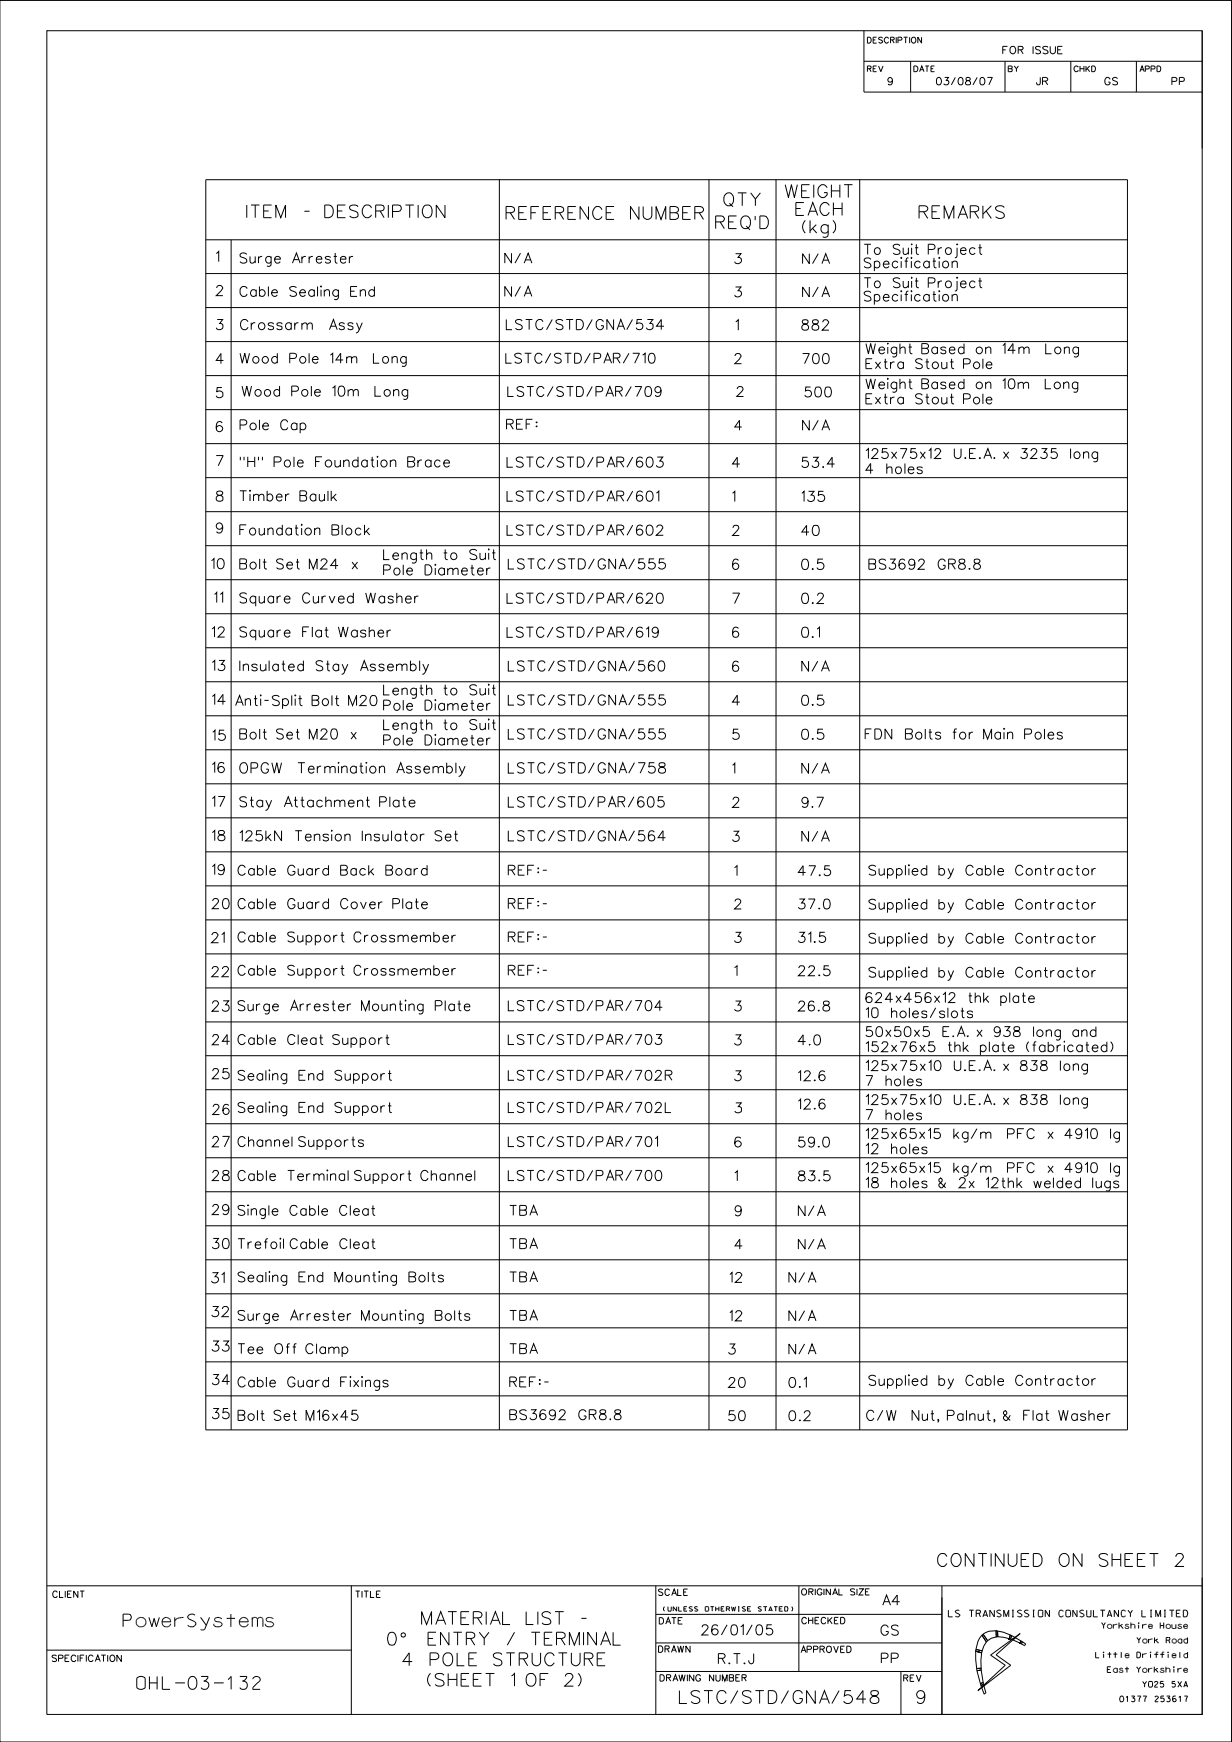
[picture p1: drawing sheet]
<svg xmlns="http://www.w3.org/2000/svg" width="210mm" height="297mm" viewBox="0 0 210 297" stroke-linecap="round" stroke-linejoin="round" font-family="sans-serif">
<g fill="none" stroke="#000" stroke-width=".17">
<path d="M0 .1h209.9v296.9h-209.9zM8 5.2h196.9v287.1h-196.9zM147.3 10.4h57.6M147.3 5.2v10.5h57.6M155.2 10.4v5.3M171.3 10.4v5.3M177.3 13.2l-.1 1.2h-.4l-.1-.4M177.7 13.8l.8-.1 .1-.2-.4-.3h-.5v1.3M178.2 13.8l.4 .7M182.5 10.4v5.3M193.7 10.4v5.3M199.8 13.9h.5a.34 .34 0 0 0 .3-.4 .34 .34 0 0 0-.3-.3h-.5v1.3"/>
<path d="M201 13.9h.6a.34 .34 0 0 0 .3-.4 .34 .34 0 0 0-.3-.3h-.6v1.3M204.9 5.2v20.1M35.1 30.6h157.1v213.2h-157.1zM85.1 30.6v213.2M120.8 30.6v213.2M132.3 30.6v213.2M146.5 30.6v213.2M35.1 40.9h157.1M35.1 46.6h157.1M35.1 52.4h157.1M35.1 58.2h157.1M39.4 40.9v202.9"/>
<path d="M54.7 48.8v.1zM151.2 58.6h.2zM155.3 41.6h.2zM155.4 47.3v.1zM163.1 41.6h.1zM163.1 47.4h.1zM35.1 64h157.1M35.1 69.8h157.1M35.1 75.6h157.1M64.2 77.9h.2zM151.3 64.5v.2zM35.1 81.4h157.1"/>
<path d="M35.1 87.2h157.1M35.1 93h157.1M35.1 98.8h157.1M42.6 83.6v.2zM51.4 89.4v.2zM83.3 93.6v.2zM125.8 95.6a.49 .49 0 0 0-.7-.2 1.1 1.1 0 0 0 .2 1.7 .54 .54 0 0 0 .6-.5 .54 .54 0 0 0-.4-.6 .54 .54 0 0 0-.6 .5M35.1 104.6h157.1M35.1 110.4h157.1M35.1 116.2h157.1M44.3 118.6h.2zM50.2 118.6h.2z"/>
<path d="M83.3 116.7v.1zM125.8 107.2a.49 .49 0 0 0-.7-.2 1.37 1.37 0 0 0 0 1.6 .53 .53 0 0 0 .8-.2 .53 .53 0 0 0-.4-.8 .53 .53 0 0 0-.6 .5M125.8 113a.49 .49 0 0 0-.7-.2 1.37 1.37 0 0 0 0 1.6 .53 .53 0 0 0 .8-.2 .53 .53 0 0 0-.4-.8 .53 .53 0 0 0-.6 .5M35.1 122h157.1M35.1 127.8h157.1M35.1 133.6h157.1M35.1 139.4h157.1M57.6 130h.2zM62.3 130h.2zM83.3 122.6v.2zM171.1 124.2v.1zM35.1 145.2h157.1"/>
<path d="M35.1 151h157.1M35.1 156.8h157.1M56.5 141.6v.1zM154.8 153.3h.2zM154.8 159.1h.2zM154.9 147.4v.2zM35.1 162.6h157.1M35.1 168.4h157.1M35.1 174.2h157.1M35.1 180h157.1M69 170.6h.2zM154.9 164.8v.2z"/>
<path d="M35.1 185.8h157.1M35.1 191.6h157.1M35.1 197.4h157.1M45.9 182.4v.2zM45.9 187.9v.1zM55.8 199.5v.1zM35.1 203.2h157.1M35.1 209h157.1M35.1 214.8h157.1M42.2 205.5h.2zM45.9 216.8v.1zM47.8 211.1v.2z"/>
<path d="M64.5 216.9h.2zM35.1 220.6h157.1M35.1 226.4h157.1M35.1 232.2h157.1M35.1 238h157.1M59.6 234.8h.2zM61.6 234.8h.2zM69 223.4h.2zM154.8 234.5h.2zM8 270.4h196.9M59.9 270.3v22M111.8 275.2h48.8"/>
<path d="M111.8 270.4v21.9M136.2 270.4v14.6M160.6 270.4v21.9M167.4 278.8l-.7 1.1-.3 1.3M167.4 278.8l.7 1.1M167.4 278.8h.1M167.6 278.6l-.2 .2M167.6 278.6h.1M167.6 278.6l.7 1.1M168.1 279.9l-.4 .7-.3 .9M168.1 279.9h.1M168.3 279.7h.1"/>
<path d="M168.3 279.7l-.2 .2M169.8 278a2.94 2.94 0 0 0-2.2 .6M169.8 278v1.1M169.8 278h.1M169.8 278l.2 .1M169.8 279.1l-.8 .2-.7 .4M169.8 279.1h.1M170 278.1l1.1 .2 1.1 .5M170 278.1h.1M170 278.1l.1 1M170.1 279.1l2 .3M170.1 279.1h-.3"/>
<path d="M172.1 279.4l.2 .1M172.2 278.8h.1M172.2 278.8l-.1 .6M172.2 278.8h.2M172.3 279.5h.1M172.4 278.8l-.1 .7M172.4 278.8h.1M172.4 278.8l.6 .4-.5 .4-.2-.1M174 279.8l-.9-.6-.4 .4 1.2 .6M174 279.8h.1M174 279.8l-.1 .4M174 279.8l.3 .1"/>
<path d="M174.3 279.9h.1M174.3 279.9l-.2 .4M174.3 279.9l.5 .4M204.9 269v23.3h-92.7M8 281.3h51.9M111.8 280.1h48.8M111.8 285h48.8M153.6 285v7.3M166.3 281.5l.2 3M166.3 281.5l1 .3M166.3 281.5h.1M166.4 281.2l-.1 .3"/>
<path d="M166.4 281.2h.1M166.4 281.2l1 .3M166.5 284.5h.1M166.5 284.5v.4M166.5 284.9h.1M166.5 284.9l.6 2.2M167.1 287.1h.1M167.1 287.1l.1 .2M167.2 287.3h.1M167.2 284.4h.1M167.2 284.4l-.7 .1M167.2 284.4v.3"/>
<path d="M167.2 284.7h.1M167.2 284.7l-.7 .2M167.2 284.7l.4 2.1M167.3 281.8l-.1 1.3v1.3M167.3 281.8h.1M167.4 281.5h.1M167.4 281.5l-.1 .3M167.6 286.8h.1M167.6 286.8l-.5 .3M167.6 286.8l.1 .3M167.7 287.1l-.5 .2M167.7 287.1v.2l-.4 .3-.1-.3"/>
<path d="M167.8 288.8h.1M168 288.6l-.3-1.2-.4 .3 .5 1.1M168 288.6l-.2 .2M168 288.6h.1M168.9 282.2l5-3.7-4.1 3.6 2.5 1.8-5.6 4.3 4.6-4.3zM173.9 280.2h.1M173.9 280.2l.2 .1M174.1 280.3h.1M174.1 280.3l.6 .3M174.7 280.6h.1M174.8 280.3h.1M174.8 280.3l-.1 .3"/>
</g>
<g fill="#000">
<path d="M171.9 279.2h.3v.3h-.3z" fill-rule="evenodd"/>
<path d="M173.7 280h.3v.3h-.3z" fill-rule="evenodd"/>
</g>
<g font-size="2.2">
<text x="123.4" y="35.1">QTY</text>
<text x="133.9" y="33.7">WEIGHT</text>
<text x="42.1" y="37.1">ITEM - DESCRIPTION</text>
<text x="86.3" y="37.4">REFERENCE NUMBER</text>
<text x="122" y="39">REQ’D</text>
<text x="135.7" y="36.7">EACH</text>
<text x="136.7" y="39.8">(kg)</text>
<text x="156.7" y="37.2">REMARKS</text>
<text x="159.8" y="267.1">CONTINUED ON SHEET 2</text>
<text x="21" y="277.4">PowerSystems</text>
<text x="66.1" y="280.5">0^ ENTRY / TERMINAL</text>
<text x="71.9" y="277">MATERIAL LIST -</text>
<text x="68.7" y="284">4 POLE STRUCTURE</text>
<text x="72.8" y="287.5">(SHEET 1 OF 2)</text>
<text x="23.3" y="288">OHL-03-132</text>
<text x="115.8" y="290.4">LSTC/STD/GNA/548</text>
<text x="156.3" y="290.4">9</text>
</g>
<g font-size="1.7">
<text x="36.9" y="44.6">1</text>
<text x="40.9" y="44.8">Surge Arrester</text>
<text x="86.1" y="44.9">N/A</text>
<text x="125.2" y="44.9">3</text>
<text x="136.8" y="44.9">N/A</text>
<text x="147.3" y="43.4">To Suit Project</text>
<text x="147.3" y="45.7">Specification</text>
<text x="36.9" y="50.4">2</text>
<text x="40.9" y="50.5">Cable Sealing End</text>
<text x="86.1" y="50.6">N/A</text>
<text x="125.2" y="50.6">3</text>
<text x="136.8" y="50.6">N/A</text>
<text x="147.3" y="49.1">To Suit Project</text>
<text x="147.3" y="51.4">Specification</text>
<text x="36.9" y="56.2">3</text>
<text x="41" y="56.2">Crossarm Assy</text>
<text x="86.3" y="56.2">LSTC/STD/GNA/534</text>
<text x="125.4" y="56.3">1</text>
<text x="136.7" y="56.3">882</text>
<text x="36.9" y="62">4</text>
<text x="40.9" y="61.9">Wood Pole 14m Long</text>
<text x="86.2" y="61.9">LSTC/STD/PAR/710</text>
<text x="125.2" y="62">2</text>
<text x="136.8" y="62">700</text>
<text x="147.6" y="60.3">Weight Based on 14m Long</text>
<text x="147.6" y="62.9">Extra Stout Pole</text>
<text x="36.9" y="67.8">5</text>
<text x="41.3" y="67.5">Wood Pole 10m Long</text>
<text x="86.6" y="67.6">LSTC/STD/PAR/709</text>
<text x="125.6" y="67.6">2</text>
<text x="137.2" y="67.7">500</text>
<text x="147.6" y="66.3">Weight Based on 10m Long</text>
<text x="147.6" y="68.9">Extra Stout Pole</text>
<text x="36.9" y="73.6">6</text>
<text x="40.9" y="73.3">Pole Cap</text>
<text x="86.4" y="73.2">REF:</text>
<text x="125.2" y="73.4">4</text>
<text x="136.8" y="73.4">N/A</text>
<text x="36.9" y="79.4">7</text>
<text x="40.9" y="79.6">&quot;H&quot; Pole Foundation Brace</text>
<text x="86.4" y="79.7">LSTC/STD/PAR/603</text>
<text x="124.9" y="79.7">4</text>
<text x="136.7" y="79.7">53.4</text>
<text x="147.6" y="78.2">125x75x12 U.E.A. x 3235 long</text>
<text x="147.6" y="80.7">4 holes</text>
<text x="36.9" y="85.5">8</text>
<text x="40.9" y="85.4">Timber Baulk</text>
<text x="86.4" y="85.5">LSTC/STD/PAR/601</text>
<text x="124.9" y="85.5">1</text>
<text x="136.7" y="85.5">135</text>
<text x="36.9" y="90.9">9</text>
<text x="40.9" y="91.2">Foundation Block</text>
<text x="65.4" y="95.4">Length to Suit</text>
<text x="86.4" y="91.3">LSTC/STD/PAR/602</text>
<text x="124.9" y="91.3">2</text>
<text x="136.7" y="91.3">40</text>
<text x="36.1" y="97">10</text>
<text x="40.9" y="97">Bolt Set M24 x</text>
<text x="65.4" y="98">Pole Diameter</text>
<text x="86.6" y="97">LSTC/STD/GNA/555</text>
<text x="136.7" y="97.1">0.5</text>
<text x="148.1" y="97">BS3692 GR8.8</text>
<text x="36.6" y="102.7">11</text>
<text x="40.9" y="102.8">Square Curved Washer</text>
<text x="86.4" y="102.9">LSTC/STD/PAR/620</text>
<text x="124.9" y="102.9">7</text>
<text x="136.7" y="102.9">0.2</text>
<text x="36.2" y="108.6">12</text>
<text x="40.9" y="108.6">Square Flat Washer</text>
<text x="86.4" y="108.7">LSTC/STD/PAR/619</text>
<text x="136.7" y="108.7">0.1</text>
<text x="36.2" y="114.3">13</text>
<text x="40.9" y="114.4">Insulated Stay Assembly</text>
<text x="65.4" y="118.5">Length to Suit</text>
<text x="86.6" y="114.4">LSTC/STD/GNA/560</text>
<text x="136.7" y="114.5">N/A</text>
<text x="36.2" y="120.1">14</text>
<text x="40.2" y="120.3">Anti-Split Bolt M20</text>
<text x="40.9" y="126">Bolt Set M20 x</text>
<text x="65.4" y="124.4">Length to Suit</text>
<text x="65.4" y="121.1">Pole Diameter</text>
<text x="86.6" y="120.2">LSTC/STD/GNA/555</text>
<text x="86.6" y="126">LSTC/STD/GNA/555</text>
<text x="124.9" y="120.3">4</text>
<text x="136.7" y="120.3">0.5</text>
<text x="147.5" y="126">FDN Bolts for Main Poles</text>
<text x="36.2" y="131.7">16</text>
<text x="36.3" y="126.2">15</text>
<text x="40.9" y="131.8">OPGW Termination Assembly</text>
<text x="65.4" y="127">Pole Diameter</text>
<text x="86.6" y="131.8">LSTC/STD/GNA/758</text>
<text x="124.9" y="126.1">5</text>
<text x="124.9" y="131.9">1</text>
<text x="136.7" y="126.1">0.5</text>
<text x="136.7" y="131.9">N/A</text>
<text x="36.2" y="137.5">17</text>
<text x="40.9" y="137.6">Stay Attachment Plate</text>
<text x="86.6" y="137.6">LSTC/STD/PAR/605</text>
<text x="124.9" y="137.7">2</text>
<text x="136.7" y="137.7">9.7</text>
<text x="36.2" y="143.3">18</text>
<text x="40.9" y="143.4">125kN Tension Insulator Set</text>
<text x="86.6" y="143.4">LSTC/STD/GNA/564</text>
<text x="124.9" y="143.5">3</text>
<text x="136.7" y="143.5">N/A</text>
<text x="36.2" y="149.1">19</text>
<text x="40.6" y="149.2">Cable Guard Back Board</text>
<text x="86.6" y="149.2">REF:-</text>
<text x="125.2" y="149.3">1</text>
<text x="136.1" y="149.3">47.5</text>
<text x="148.1" y="149.2">Supplied by Cable Contractor</text>
<text x="36.2" y="154.9">20</text>
<text x="40.6" y="154.9">Cable Guard Cover Plate</text>
<text x="86.6" y="154.9">REF:-</text>
<text x="125.2" y="155">2</text>
<text x="136.1" y="155">37.0</text>
<text x="148.1" y="155">Supplied by Cable Contractor</text>
<text x="36.1" y="160.7">21</text>
<text x="40.6" y="160.6">Cable Support Crossmember</text>
<text x="86.6" y="160.6">REF:-</text>
<text x="125.2" y="160.7">3</text>
<text x="136.1" y="160.7">31.5</text>
<text x="148.1" y="160.8">Supplied by Cable Contractor</text>
<text x="36.1" y="166.5">22</text>
<text x="40.6" y="166.3">Cable Support Crossmember</text>
<text x="86.6" y="166.3">REF:-</text>
<text x="125.2" y="166.4">1</text>
<text x="136.1" y="166.4">22.5</text>
<text x="148.1" y="166.6">Supplied by Cable Contractor</text>
<text x="36.2" y="172.4">23</text>
<text x="40.6" y="172.3">Surge Arrester Mounting Plate</text>
<text x="86.6" y="172.3">LSTC/STD/PAR/704</text>
<text x="125.2" y="172.4">3</text>
<text x="136.1" y="172.4">26.8</text>
<text x="147.6" y="170.9">624x456x12 thk plate</text>
<text x="147.6" y="173.5">10 holes/slots</text>
<text x="36.2" y="178.1">24</text>
<text x="40.6" y="178.1">Cable Cleat Support</text>
<text x="86.6" y="178.1">LSTC/STD/PAR/703</text>
<text x="125.2" y="178.2">3</text>
<text x="136.1" y="178.2">4.0</text>
<text x="147.6" y="176.7">50x50x5 E.A. x 938 long and</text>
<text x="147.6" y="179.3">152x76x5 thk plate (fabricated)</text>
<text x="36.2" y="183.9">25</text>
<text x="40.6" y="184.2">Sealing End Support</text>
<text x="86.6" y="184.2">LSTC/STD/PAR/702R</text>
<text x="125.2" y="184.3">3</text>
<text x="136.1" y="184.3">12.6</text>
<text x="147.6" y="182.5">125x75x10 U.E.A. x 838 long</text>
<text x="147.6" y="185.1">7 holes</text>
<text x="36.3" y="190">26</text>
<text x="40.6" y="189.7">Sealing End Support</text>
<text x="86.6" y="189.7">LSTC/STD/PAR/702L</text>
<text x="125.3" y="189.7">3</text>
<text x="136.1" y="189.1">12.6</text>
<text x="147.6" y="188.3">125x75x10 U.E.A. x 838 long</text>
<text x="147.6" y="190.9">7 holes</text>
<text x="36.2" y="195.5">27</text>
<text x="40.6" y="195.5">Channel Supports</text>
<text x="86.6" y="195.5">LSTC/STD/PAR/701</text>
<text x="125.3" y="195.6">6</text>
<text x="136.1" y="195.6">59.0</text>
<text x="147.6" y="194.1">125x65x15 kg/m PFC x 4910 lg</text>
<text x="147.6" y="196.7">12 holes</text>
<text x="36.2" y="201.3">28</text>
<text x="40.6" y="201.3">Cable Terminal Support Channel</text>
<text x="86.6" y="201.3">LSTC/STD/PAR/700</text>
<text x="125.3" y="201.3">1</text>
<text x="136.1" y="201.3">83.5</text>
<text x="147.6" y="199.9">125x65x15 kg/m PFC x 4910 lg</text>
<text x="147.6" y="202.5">18 holes &amp; 2x 12thk welded lugs</text>
<text x="36.2" y="207.1">29</text>
<text x="40.6" y="207.2">Single Cable Cleat</text>
<text x="86.9" y="207.2">TBA</text>
<text x="125.3" y="207.3">9</text>
<text x="136.1" y="207.3">N/A</text>
<text x="36.2" y="212.9">30</text>
<text x="40.6" y="212.9">Trefoil Cable Cleat</text>
<text x="86.9" y="212.9">TBA</text>
<text x="125.3" y="213">4</text>
<text x="136.1" y="213">N/A</text>
<text x="36.1" y="218.7">31</text>
<text x="40.6" y="218.6">Sealing End Mounting Bolts</text>
<text x="86.9" y="218.6">TBA</text>
<text x="124.4" y="218.6">12</text>
<text x="134.5" y="218.6">N/A</text>
<text x="36.1" y="224.5">32</text>
<text x="40.6" y="225.1">Surge Arrester Mounting Bolts</text>
<text x="86.9" y="225.1">TBA</text>
<text x="124.4" y="225.2">12</text>
<text x="134.5" y="225.2">N/A</text>
<text x="36.2" y="230.4">33</text>
<text x="40.6" y="230.8">Tee Off Clamp</text>
<text x="86.9" y="230.8">TBA</text>
<text x="124.2" y="230.9">3</text>
<text x="134.5" y="230.9">N/A</text>
<text x="36.2" y="236.1">34</text>
<text x="40.6" y="236.5">Cable Guard Fixings</text>
<text x="86.9" y="236.5">REF:-</text>
<text x="124.2" y="236.5">20</text>
<text x="134.5" y="236.5">0.1</text>
<text x="148.1" y="236.2">Supplied by Cable Contractor</text>
<text x="36.2" y="241.9">35</text>
<text x="40.6" y="242.2">Bolt Set M16x45</text>
<text x="86.9" y="242">BS3692 GR8.8</text>
<text x="124.2" y="242.2">50</text>
<text x="134.5" y="242.2">0.2</text>
<text x="147.8" y="242.2">C/W Nut, Palnut, &amp; Flat Washer</text>
<text x="150.5" y="273.7">A4</text>
<text x="119.6" y="278.7">26/01/05</text>
<text x="150.2" y="278.8">GS</text>
<text x="122.5" y="283.6">R.T.J</text>
<text x="150.2" y="283.6">PP</text>
</g>
<g font-size="1.3">
<text x="171" y="9.2">FOR ISSUE</text>
<text x="151.4" y="14.5">9</text>
<text x="159.6" y="14.5">03/08/07</text>
<text x="188.3" y="14.5">GS</text>
</g>
<text font-size="1.2" x="161.7" y="275.7">LS TRANSMISSION CONSULTANCY LIMITED</text>
<g font-size="1.1">
<text x="9" y="272.4">CLIENT</text>
<text x="60.6" y="272.4">TITLE</text>
<text x="112.2" y="272">SCALE</text>
<text x="136.7" y="272">ORIGINAL SIZE</text>
<text x="112.3" y="281.7">DRAWN</text>
<text x="112.4" y="276.9">DATE</text>
<text x="136.5" y="281.7">APPROVED</text>
<text x="136.7" y="276.9">CHECKED</text>
<text x="8.9" y="283.3">SPECIFICATION</text>
<text x="112.5" y="286.6">DRAWING NUMBER</text>
<text x="154" y="286.7">REV</text>
</g>
<g font-size="1">
<text x="147.9" y="7.3">DESCRIPTION</text>
<text x="147.9" y="12.2">REV</text>
<text x="155.8" y="12.2">DATE</text>
<text x="171.9" y="12.2">BY</text>
<text x="183.1" y="12.2">CHKD</text>
<text x="194.3" y="12.2">APPD</text>
<text x="187.8" y="277.7">Yorkshire House</text>
<text x="193.8" y="280.2">York Road</text>
<text x="186.8" y="282.7">Little Driffield</text>
<text x="188.8" y="285.2">East Yorkshire</text>
<text x="194.8" y="287.7">YO25 5XA</text>
<text x="190.9" y="290.2">01377 253617</text>
</g>
<text font-size=".8" x="113" y="274.7">(UNLESS OTHERWISE STATED)</text>
</svg>
